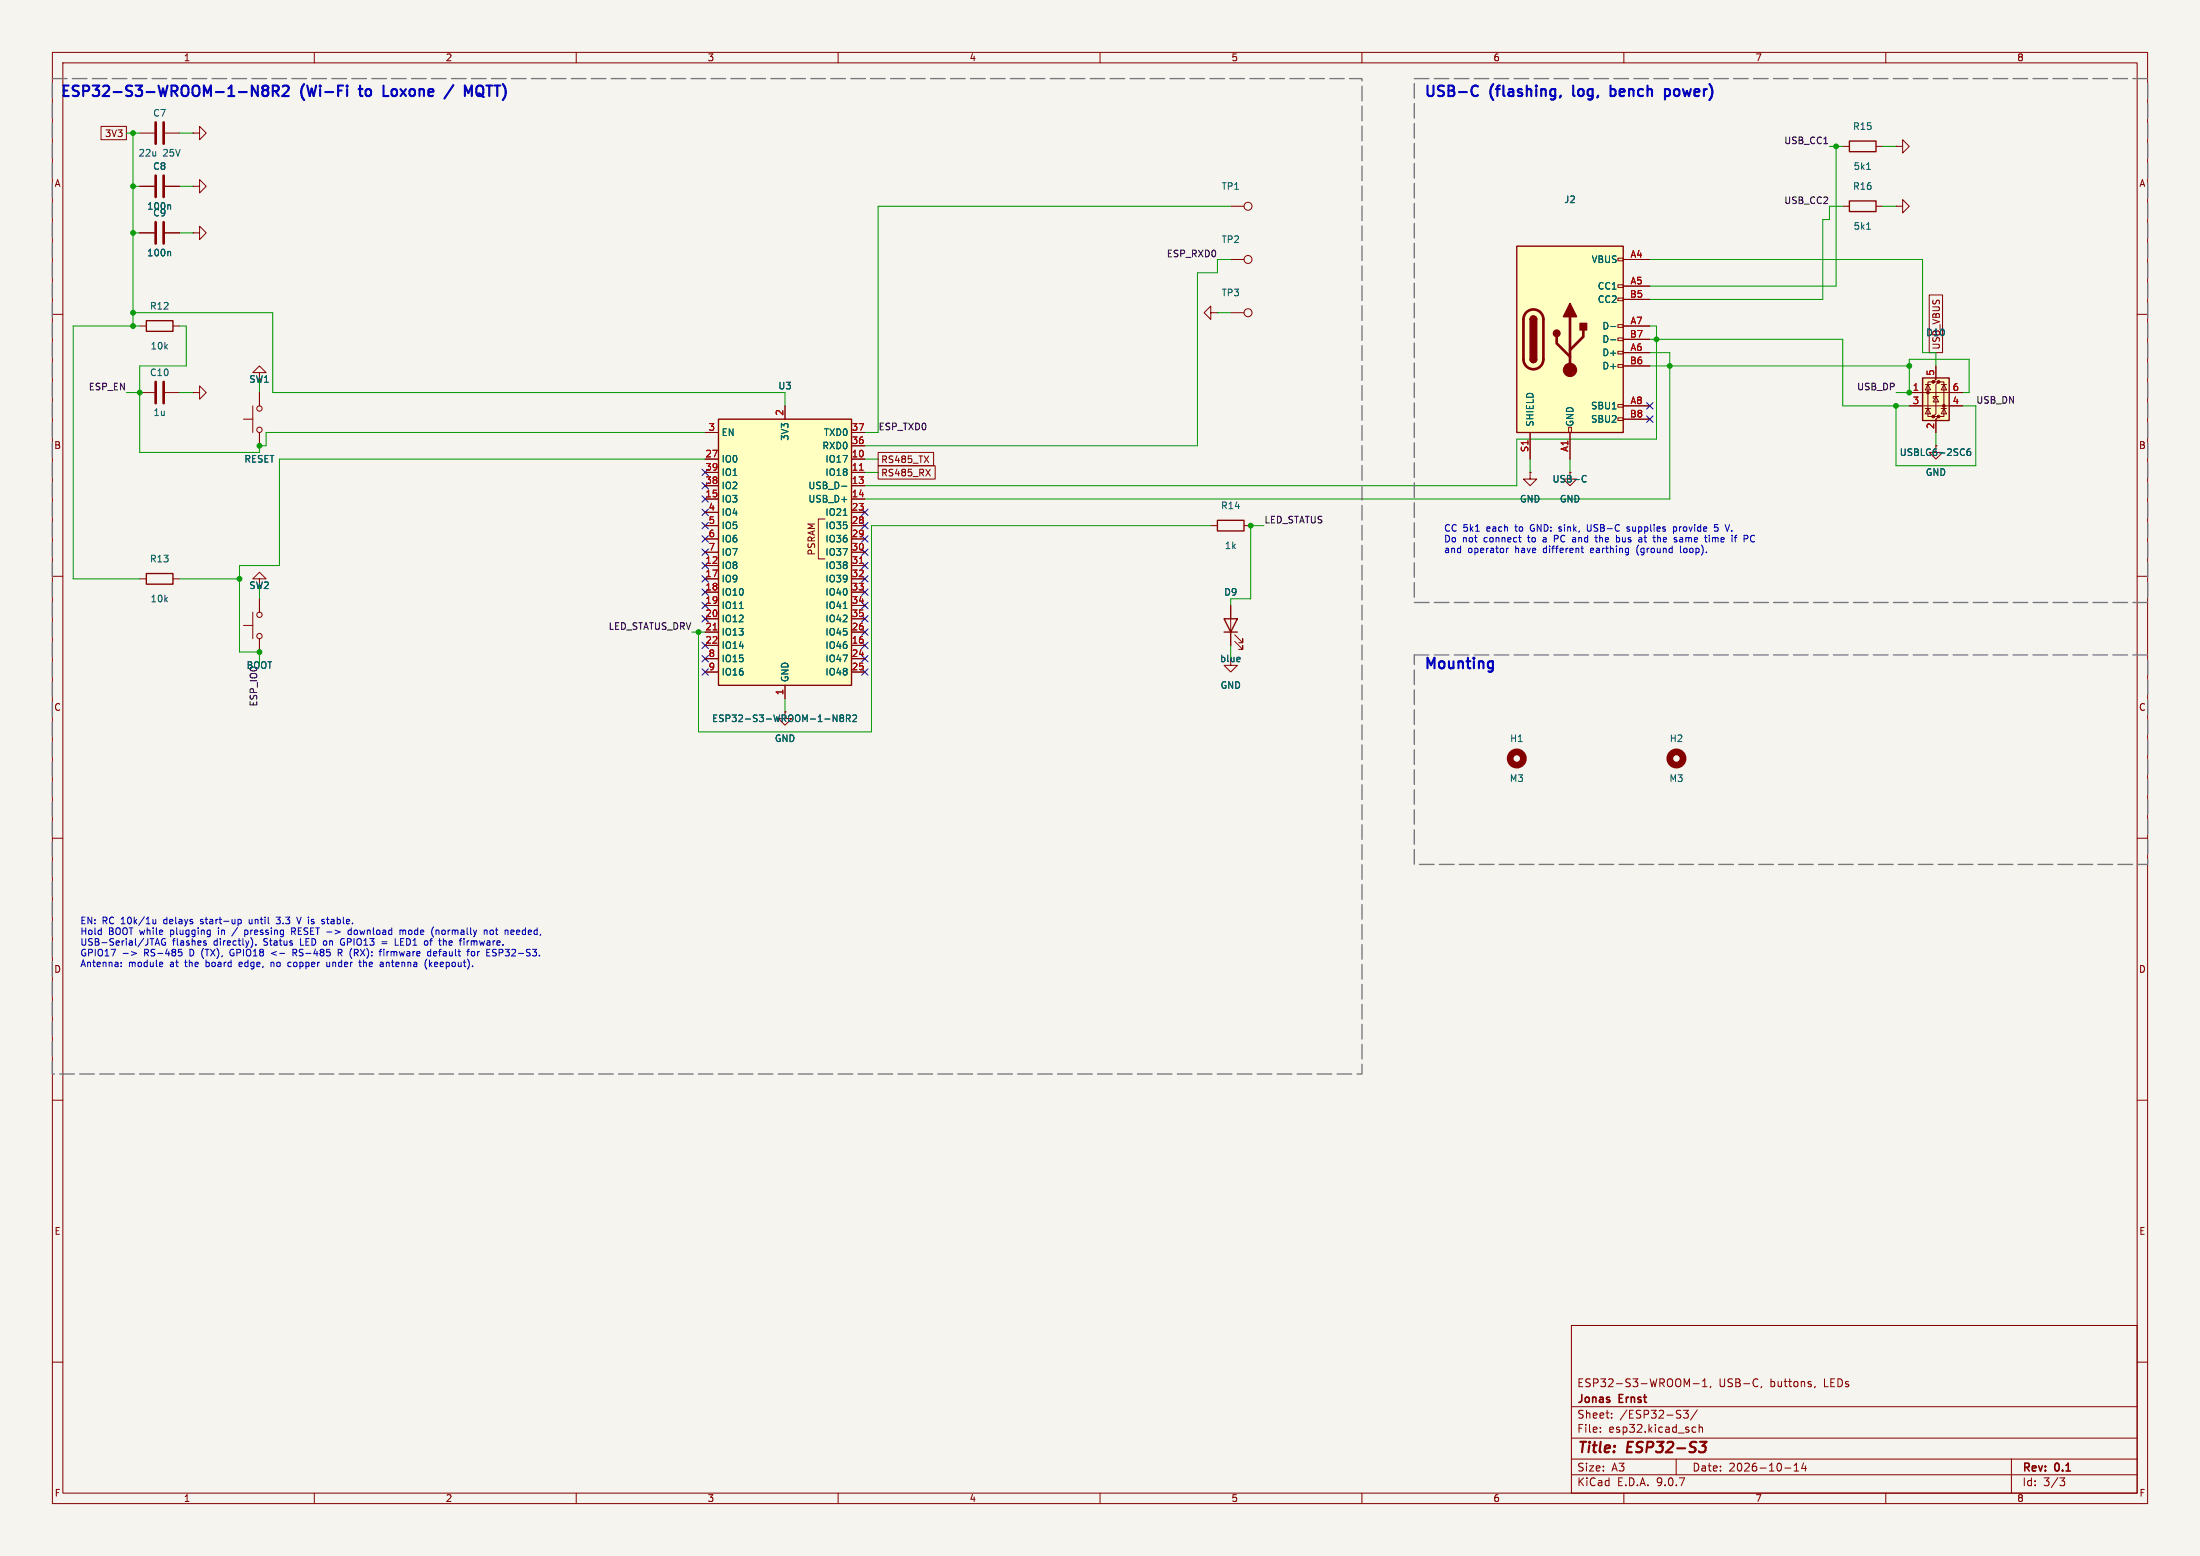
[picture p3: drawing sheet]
<svg xmlns="http://www.w3.org/2000/svg" width="420mm" height="297mm" viewBox="0 0 420 297" stroke-linecap="round" stroke-linejoin="round" font-family="sans-serif">
<path d="M0 0h420v297h-420z" fill="#f5f4ef" stroke="#f5f4ef" stroke-width=".19"/>
<g fill="none" stroke="#840000" stroke-width=".19">
<path d="M10 10h400v277h-400zM12 12h396v273h-396zM60 10v2M110 10v2M160 10v2M210 10v2M260 10v2M310 10v2M360 10v2M234.9 59.7h2.6M10 60h2M48.3 77.5v5.1"/>
<path d="M49.5 74.9v2.6M408 60h2M46.5 80h1.8M49.5 82.6v2.5M292.1 90.2v1.2h1.3l-1.3 1.3-1.3-1.3h1.3M292.1 90.2h.1M10 110h2M408 110h2M10 160h2M408 160h2M10 210h2M408 210h2"/>
<path d="M300 253h108v32h-108zM10 260h2M300 278.5h108M300 274.5h108M300 268.5h108M305.5 273.2v.2M305.5 272.5v.1M307.7 270.5v.2M307.7 269.8v.1M320 278.5v3M321.4 269.2h.9l-.5 .6 .4 .1v.6l-.2 .2-.6-.2M323.2 273.3h.5"/>
<path d="M323.2 272.5h.5M323.2 264.1h1.2M324 269.1l-1.3 1.9M324.4 272.5l.2-.1 .3 .1 .1 .9M324.4 271.9v1.5M325 264.7h.9M325 263.6l.4-.4v1.5M326.6 264.6l-.2 .3M336.3 264.6l-.1 .3M342.5 279.7l.4-.4v1.5M344.3 279.2l-.4 1.1h1M344.7 279.8v1"/>
<path d="M346.5 264.6l-.1 .3M384 278.5v6.5M408 260h2M60 285v2M110 285v2M160 285v2M210 285v2M260 285v2M300 281.5h108M310 285v2M340.7 280.2h1.2M342.5 280.8h.9"/>
<path d="M360 285v2M393.2 282.1h1l-.5 .6 .4 .1 .1 .5-.3 .3h-.5"/>
<circle cx="238.3" cy="59.7" r=".76"/>
<circle cx="49.5" cy="78" r=".51"/>
<circle cx="49.5" cy="82" r=".51"/>
</g>
<path d="M324.5 275.2h1.3l-.8 .8 .6 .2v.6l-.5 .4h-.5" fill="none" stroke="#840000" stroke-width=".4"/>
<path d="M289.6 47h20.3v35.6h-20.3z" fill="#ffffc2"/>
<g fill="none" stroke="#840000" stroke-width=".19">
<path d="M26.7 25.4h2.8M26.7 35.6h2.8M31.5 25.4h2.8M31.5 35.6h2.8M36.8 25.4h1.3v-1.3l1.3 1.3-1.3 1.3v-1.3M36.8 25.4h.1M36.8 35.6h1.3v-1.3l1.3 1.3-1.3 1.2v-1.2M36.8 35.6h.1M351.8 39.4h1.3M358.1 39.4h1.3M361.9 27.9h1.3v-1.2l1.3 1.2-1.3 1.3v-1.3M361.9 27.9h.1"/>
<path d="M361.9 39.4h1.3v-1.3l1.3 1.3-1.3 1.2v-1.2M361.9 39.4h.1M26.7 44.5h2.8M31.5 44.5h2.8M36.8 44.5h1.3v-1.3l1.3 1.3-1.3 1.2v-1.2M36.8 44.5h.1M231.1 59.7v-1.3l-1.2 1.3 1.2 1.3v-1.3h1.3M232.4 59.7h.1M234.9 49.5h2.6M308.9 49.3h1v.5h-1zM308.9 54.4h1v.5h-1zM308.9 56.9h1v.5h-1z"/>
<path d="M309.9 49.5h5.1M309.9 54.6h5.1M309.9 57.2h5.1M26.7 74.9h2.8M31.5 74.9h2.8M36.8 74.9h1.3v-1.2l1.3 1.2-1.3 1.3v-1.3M36.8 74.9h.1M308.9 62h1v.5h-1zM308.9 64.5h1v.5h-1zM308.9 67.1h1v.5h-1zM308.9 69.6h1v.5h-1zM308.9 77.2h1v.5h-1z"/>
<path d="M308.9 79.8h1v.5h-1zM309.9 62.2h5.1M309.9 64.8h5.1M309.9 67.3h5.1M309.9 69.9h5.1M309.9 77.5h5.1M292.1 82.6v5M299.5 81.5h.5v1.1h-.5zM299.7 90.2v1.2h1.3l-1.3 1.3-1.3-1.3h1.3M299.7 90.2h.1M299.7 82.6v5M309.9 80h5.1"/>
<path d="M369.6 85.1v1.3h1.2l-1.2 1.2-1.3-1.2h1.3M369.6 85.1h.1M231.1 100.3h1.3M237.5 100.3h1.3"/>
<circle cx="238.3" cy="49.5" r=".76"/>
</g>
<path d="M353.1 38.4h5v2h-5zM289.6 47h20.3v35.6h-20.3zM292.1 61a.64 .64 0 0 1 .6-.7 .64 .64 0 0 1 .7 .7M292.1 68.6a.64 .64 0 0 0 .6 .6 .64 .64 0 0 0 .7-.6M232.4 99.3h5.1v2h-5.1z" fill="none" stroke="#840000" stroke-width=".25"/>
<path d="M29.7 23.4v4M29.7 33.5v4.1M31.2 23.4v4M31.2 33.5v4.1M29.7 42.4v4.1M31.2 42.4v4.1M291.4 59.6a1.91 1.91 0 0 1 2.1-.4 1.91 1.91 0 0 1 1.1 1.8v7.6a1.91 1.91 0 0 1-1.9 1.9 1.91 1.91 0 0 1-1.9-1.9v-7.8l.2-.6zM29.7 72.9v4.1M31.2 72.9v4.1M297.2 64.3v1.2l2.5 2.6M299.7 60.5v10.1M302.3 63v1.3l-2.6 2.5" fill="none" stroke="#840000" stroke-width=".51"/>
<g fill="#840000" stroke="#840000" stroke-width=".25">
<path d="M292.1 61h1.3v7.6h-1.3z"/>
<path d="M292.3 60.5a.64 .64 0 0 1 .7-.1 .64 .64 0 0 1 .4 .6h-1.3z"/>
<path d="M292.1 68.6h1.3a.64 .64 0 0 1-.7 .6 .64 .64 0 0 1-.6-.6z"/>
<path d="M299.7 57.9l1.3 2.6h-2.6z"/>
<path d="M301.6 61.7h1.3v1.3h-1.3z"/>
<circle cx="297.2" cy="63.6" r=".63"/>
</g>
<circle cx="299.7" cy="70.6" r="1.27" fill="#840000" stroke="#840000" stroke-width=".19"/>
<path d="M32.4 39.1l.2 .2v.6M32.4 48l.2 .2v.6M356.4 43.8h.7M307.5 62.3h1M307.5 64.9h1M302.3 90.8l.5 .1M302.8 91.9l-.5 .1" fill="none" stroke="#006464" stroke-width=".19"/>
<g fill="none" stroke="#840000" stroke-width="1.3">
<circle cx="289.6" cy="144.8" r="1.27"/>
<circle cx="320" cy="144.8" r="1.27"/>
</g>
<path d="M367 72.1h5.1v8.2h-5.1z" fill="#ffffc2"/>
<g fill="#840000" stroke="#840000" stroke-width=".19">
<circle cx="368" cy="74.9" r=".25"/>
<circle cx="369.1" cy="72.9" r=".25"/>
<circle cx="369.1" cy="79.5" r=".25"/>
<circle cx="370.1" cy="72.9" r=".25"/>
<circle cx="370.1" cy="79.5" r=".25"/>
<circle cx="371.1" cy="77.5" r=".25"/>
</g>
<g fill="none" stroke="#840000" stroke-width=".19">
<path d="M351.8 27.9h1.3M358.1 27.9h1.3M364.5 74.9h10.1M364.5 77.5h10.1M367.5 78h1.1M367.5 73.4h1.1M368 73.4l.6 1h-1.1zM368 78l.6 1h-1.1zM369.1 72.9h-1.1v6.6h1.1M369.6 69.9v2.5l-.5 .5h1l-.5 .5v5.6l-.5 .5h1l-.5 .5v2.6M369.6 75.7l.5 1h-1zM370.1 75.7h-1v.4"/>
<path d="M370.1 72.9h1v6.6h-1M370.6 78h1M370.6 73.4h1M371.1 73.4l.5 1h-1zM371.1 78l.5 1h-1zM46.5 119.4h1.8M48.3 116.8v5.1M49.5 114.3v2.5M234.9 115.6v7.6M49.5 121.9v2.6M149.9 135.9v1.3h1.2l-1.2 1.2-1.3-1.2h1.3M149.9 135.9h.1"/>
<path d="M234.9 125.7v1.3h1.3l-1.3 1.3-1.2-1.3h1.2M235.7 122.4l1.5 1.6v-.8v.8h-.7M235.7 121.2l1.5 1.5v-.8v.8h-.7"/>
<circle cx="49.5" cy="117.3" r=".51"/>
<circle cx="49.5" cy="121.4" r=".51"/>
</g>
<path d="M353.1 26.9h5v2.1h-5zM367 72.1h5.1v8.2h-5.1zM233.7 118.1h2.5l-1.3 2.6zM233.7 120.7h2.5" fill="none" stroke="#840000" stroke-width=".25"/>
<path d="M356.4 32.3h.7M376.1 85.7h-.4a.86 .86 0 0 0 0 1.2l.5-.1v-.4l-.2-.2h-.4l-.1 .2M236.7 125.5v.3l-.6 .1" fill="none" stroke="#006464" stroke-width=".19"/>
<path d="M137.2 80h25.4v50.8h-25.4z" fill="#ffffc2"/>
<path d="M27.9 61.2h5.1v2h-5.1zM137.2 80h25.4v50.8h-25.4zM27.9 109.5h5.1v2h-5.1z" fill="none" stroke="#840000" stroke-width=".25"/>
<g fill="none" stroke="#840000" stroke-width=".19">
<path d="M19.3 24.1h4.8v2.6h-4.8zM26.7 35.6h2.8M31.5 35.6h2.8M234.9 39.4h2.6M26.7 44.5h2.8M31.5 44.5h2.8M309.9 49.5h5.1M309.9 54.6h5.1M309.9 57.2h5.1M368.3 56.3h2.5v11h-2.5zM26.7 62.2h1.2M33 62.2h1.3"/>
<path d="M49.5 71.1h1.3l-1.3-1.2-1.2 1.2h1.2v1.3M49.5 74.9v2.6M149.9 77.5v2.5M309.9 62.2h5.1M309.9 64.8h5.1M309.9 67.3h5.1M309.9 69.9h5.1M309.9 77.5h5.1M364.5 77.5h2.5M364.5 74.9h2.5M369.6 69.9v2.5M372.1 77.5h2.5"/>
<path d="M372.1 74.9h2.5M49.5 82.6v2.5M134.6 82.6h2.6M134.6 87.6h2.6M134.6 90.2h2.6M134.6 92.7h2.6M134.6 95.3h2.6M134.6 97.8h2.6M157.5 99.1h-1.3v7.6h1.3M162.6 82.6h2.5M162.6 87.6h2.5M162.6 90.2h2.5"/>
<path d="M162.6 92.7h2.5M162.6 95.3h2.5M162.6 97.8h2.5M162.6 85.1h2.5M167.6 88.9h10.9v2.5h-10.9zM167.6 86.4h10.6v2.5h-10.6zM176.7 89.6l.9 1.2M177.6 89.6l-.9 1.2M292.1 90.2h.1M292.1 82.6v5M299.7 90.2h.1M299.7 82.6v5"/>
<path d="M309.9 80h5.1M369.6 85.1h.1M369.6 80v2.6M26.7 110.5h1.2M33 110.5h1.3M49.5 110.5h1.3l-1.3-1.3-1.2 1.3h1.2v1.3M49.5 114.3v2.5M134.6 100.3h2.6M134.6 102.9h2.6M134.6 105.4h2.6M134.6 108h2.6M134.6 110.5h2.6"/>
<path d="M134.6 113h2.6M134.6 115.6h2.6M134.6 118.1h2.6M162.6 100.3h2.5M162.6 102.9h2.5M162.6 105.4h2.5M162.6 108h2.5M162.6 110.5h2.5M162.6 113h2.5M162.6 115.6h2.5M162.6 118.1h2.5M234.9 115.6v2.5"/>
<path d="M49.5 121.9v2.6M134.6 120.7h2.6M134.6 123.2h2.6M134.6 125.7h2.6M134.6 128.3h2.6M149.9 135.9h.1M149.9 130.8v2.6M162.6 120.7h2.5M162.6 123.2h2.5M162.6 125.7h2.5M162.6 128.3h2.5M234.9 120.7v2.5"/>
<circle cx="238.3" cy="39.4" r=".76"/>
</g>
<g fill="none" stroke="#006464" stroke-width=".19">
<path d="M32.4 39.1l.2 .2v.6M32.4 48l.2 .2v.6M307.5 62.3h1M307.5 64.9h1M160.7 92.8h.9M161 98.4h.7M302.3 90.8l.5 .1M302.8 91.9l-.5 .1M376.1 85.7h-.4a.86 .86 0 0 0 0 1.2l.5-.1v-.4l-.2-.2h-.4l-.1 .2M141.2 116.1h.7M161 116.1h.7M159.1 136.5l.7 1.2v-1.2"/>
<path d="M160.6 137l-.3-.2 .3-.3h.2l.2 .2-.2 .3M160.6 137l-.3 .3 .1 .3 .2 .1h.3l.1-.2v-.2l-.2-.3M160.6 137h.2M161.6 137.1h.6l.1-.2v-.3l-.7-.1v1.2M161.9 137.1l.4 .6M162.8 136.6l.5-.1 .2 .3-.8 .9h.8M236.7 125.5v.3l-.6 .1"/>
</g>
<path d="M164.1 89.8h.7M164.1 107.5h.7M136.1 120.2h.8" fill="none" stroke="#a90000" stroke-width=".19"/>
<g fill="none" stroke="#009600" stroke-width=".19">
<path d="M24.1 25.4h2.6M25.4 35.6h1.3M25.4 25.4v36.8M34.3 25.4h2.5M34.3 35.6h2.5M234.9 39.4h-67.3v43.2h-2.5M349.2 27.9h2.6M350.5 27.9v26.7h-35.5M351.8 39.4h-2.6v2.5h-1.2v15.3h-33M359.4 27.9h2.5M359.4 39.4h2.5M25.4 44.5h1.3"/>
<path d="M25.4 59.7h26.7v15.2h97.8v2.6M34.3 44.5h2.5M232.4 59.7h2.5M234.9 49.5h-2.5v2.6h-3.8v33h-63.5M315 49.5h52v17.8h2.6v2.6M24.1 74.9h2.6M26.7 62.2h-12.7v48.3h12.7M34.3 62.2h1.3v7.7h-8.9v16.5h22.8v-1.3h1.3v-2.5h83.8M34.3 74.9h2.5M49.5 72.4v2.5M315 62.2h1.2v21.6h-26.6v8.9h-124.5M315 67.3h3.8v28h-153.7"/>
<path d="M315 64.8h36.8v12.7h12.7M315 69.9h49.5M361.9 77.5v11.4h15.3v-11.4h-2.6M361.9 74.9h2.6v-6.3h11.4v6.3h-1.3M134.6 87.6h-81.3v20.4h-7.6v16.5h3.8v2.5M165.1 90.2h2.5M165.1 87.6h2.5M292.1 87.6v2.6M299.7 87.6v2.6M369.6 82.6v2.5M34.3 110.5h11.4M49.5 111.8v2.5"/>
<path d="M231.1 100.3h-64.7v39.4h-33.1v-19M241.3 100.3h-2.5v14h-3.9v1.3M132.1 120.7h2.5M149.9 133.4v2.5M234.9 123.2v2.5"/>
</g>
<g fill="none" stroke="#000084" stroke-width=".19">
<path d="M314.4 79.4l1.2 1.2M314.4 76.9l1.2 1.2M315.6 79.4l-1.2 1.2M315.6 76.9l-1.2 1.2M134 89.6l1.2 1.2M134 92.1l1.2 1.2M134 99.7l1.2 1.2M134 97.2l1.2 1.2M134 94.6l1.2 1.3M135.2 89.6l-1.2 1.2M135.2 92.1l-1.2 1.2M135.2 99.7l-1.2 1.2"/>
<path d="M135.2 97.2l-1.2 1.2M135.2 94.6l-1.2 1.3M164.5 99.7l1.2 1.2M164.5 97.2l1.2 1.2M165.7 99.7l-1.2 1.2M165.7 97.2l-1.2 1.2M134 117.5l1.2 1.2M134 115l1.2 1.2M134 102.3l1.2 1.2M134 104.8l1.2 1.2M134 107.3l1.2 1.3M134 109.9l1.2 1.2"/>
<path d="M134 112.4l1.2 1.2M135.2 117.5l-1.2 1.2M135.2 115l-1.2 1.2M135.2 102.3l-1.2 1.2M135.2 104.8l-1.2 1.2M135.2 107.3l-1.2 1.3M135.2 109.9l-1.2 1.2M135.2 112.4l-1.2 1.2M164.5 104.8l1.2 1.2M164.5 107.3l1.2 1.3M164.5 102.3l1.2 1.2M164.5 112.4l1.2 1.2"/>
<path d="M164.5 109.9l1.2 1.2M164.5 117.5l1.2 1.2M164.5 115l1.2 1.2M165.7 104.8l-1.2 1.2M165.7 107.3l-1.2 1.3M165.7 102.3l-1.2 1.2M165.7 112.4l-1.2 1.2M165.7 109.9l-1.2 1.2M165.7 117.5l-1.2 1.2M165.7 115l-1.2 1.2M134 127.7l1.2 1.2M134 125.1l1.2 1.2"/>
<path d="M134 122.6l1.2 1.2M135.2 127.7l-1.2 1.2M135.2 125.1l-1.2 1.2M135.2 122.6l-1.2 1.2M164.5 122.6l1.2 1.2M164.5 127.7l1.2 1.2M164.5 120l1.2 1.3M164.5 125.1l1.2 1.2M165.7 122.6l-1.2 1.2M165.7 127.7l-1.2 1.2M165.7 120l-1.2 1.3M165.7 125.1l-1.2 1.2"/>
</g>
<g fill="none" stroke="#0000c2" stroke-width=".4">
<path d="M13.1 16.3h-.9v2M15 16.4l-.7-.1-.3 .2M16.9 16.5l-.3-.2h-.7v2M17.7 16.3h1.2l-.6 .8M19.7 16.5l.3-.2h.5l.2 .2M25.2 16.4l-.7-.1-.3 .2M25.9 16.3h1.2l-.6 .8M30.3 16.3l.4 2M32 16.3l-.5 2M33.8 16.5l-.3-.2h-.8v2M34.7 16.6a.68 .68 0 0 1 1.2 0M36.8 16.6a.68 .68 0 0 1 1.2 0"/>
<path d="M38.9 18.3v-2l.7 1.5 .7-1.5v2M44 16.6l.2-.3v2M49.2 16.3v2l-1.1-2v2M50.5 17.2l-.4-.4 .1-.3 .3-.2 .5 .1 .2 .3-.1 .3-.3 .2M50.5 17.2l-.4 .4 .1 .5 .3 .2 .5-.1 .2-.2v-.4l-.4-.4M50.5 17.2h.3M52.1 17.4h.7a.54 .54 0 0 0 .4-.5 .54 .54 0 0 0-.4-.6h-.7v2M52.6 17.4l.6 .9M54 16.5l.3-.2 .6 .1a.54 .54 0 0 1 .1 .8l-1.1 1.1h1.2M58.1 16l-.4 .6M58.6 16.3l.5 2M60.4 16.3l-.5 2"/>
<path d="M61.1 16.3v.2M65.5 16.3h-.9v2M66.3 16.3v.2M66.3 17v1.3M68.5 17h.7M68.7 16.3v1.7M73.2 16.3v2h1M86.6 16.2l-1.8 2.6M88.7 18.3v-2l.7 1.5 .7-1.5v2M92.2 16.6a.67 .67 0 0 0-.8-.3 .67 .67 0 0 0-.5 .7l.1 1 .4 .3M92.8 16.3h1.2M93.4 16.3v2"/>
<path d="M94.4 16.3h1.1M94.9 16.3v2M96 16l.4 .6M272.5 16.3v1.7M273.7 16.3v1.7M275.7 16.4l-.8-.1-.3 .2M277.5 16.5l-.3-.2h-.7v2M282.1 16.5a.69 .69 0 0 0-1 .1M282.1 18.1a.7 .7 0 0 1-.8 .1M285.1 16l-.4 .6M286.3 16.3l-.4 .1v.2M287 16.3v1.7"/>
<path d="M291.5 16.3v2M293.3 16.3v.2M297.9 18.2l-.1 .4M300.3 16.3l.1 1.9M307.5 17.1l.5-.1 .3 .2M307.5 16.3v2M308.3 18.1l-.3 .2-.5-.1M314.5 16.3v2M318 17h.4l.4 .4-.1 .7-.3 .2h-.4M326.3 16l.4 .6M272.5 127.6v-2l.7 1.4 .7-1.4v2M280.2 125.6v1.7"/>
<path d="M281.4 125.6v.1"/>
</g>
<g fill="none" stroke="#0000c2" stroke-width=".19">
<path d="M287.6 104.6v.9M288 104.6l-.4 .3M289.9 102.6h.5M290.1 103.4h.3M296.7 102.2v1.2M296.7 102.8h.5M300.2 103.4h.5M300.7 103h-.5M301.8 104.6h.5M302 104.2v1.1l.3 .2M303 100.1v1.1l.1 .1 .4 .1M304.5 102.6h.5"/>
<path d="M304.7 102.2v1.1l.3 .1M308.6 102.7l.4-.1 .2 .2-.1 .6h-.5M311.1 100.6h-.3l-.2 .2 .5 .4M311.1 101.2l-.2 .2-.3-.1M312.6 104.4l-.1 .5 .1 .7M313.4 103.4h-.4M313.4 102.9l-.4 .1M313.4 102.8v.6M316.5 102.2v1.2M319.5 100.6h.3l.3 .2-.1 .5h-.5M319.5 100.6v1.2M320.8 104.2v1.1l.2 .2"/>
<path d="M321.1 103h-.3l-.2 .1 .1 .3h.4M325.6 102.2v1.1M326.9 102.6v.8M327.1 102.6l-.1 .1M327.9 100.1h-.6v.6l.2-.1 .4 .1 .1 .2-.1 .4-.1 .1-.5-.1M330.6 101.3v.1M331.1 102.6h.5M334.3 103.3l.3 .1 .4-.1M335 102.3l-.4-.1-.3 .2M29.2 175.5v.8h.4l.1-.1M29.7 175.5v.8M30.9 179.3a.59 .59 0 0 0-.1 .8 .59 .59 0 0 0 .8 .2v-.4h-.2"/>
<path d="M31.2 179.2h.3M39 180l.3 .1 .1 .1-.4 .2M40.1 177.5v1.1l-.2 .2M40.1 178.3l-.3 .1M45.3 177l-1.1 1.7M45.5 175.5h.3l.3 .2-.2 .6h-.4M45.5 175.5v1.3M46.7 178.3l.4 .1M46.7 177.5v1.3M47.1 177.5l-.4 .1M47.6 175.5v.7l.2 .1M48.2 179.5v.6l-.1 .6"/>
<path d="M52.7 176.2l.6 .1M52.7 175.1h.8l-.4 .4h.2M55.7 177.1v1.3M56 177.8l.4 .6M56.3 177.7l-.6 .1M56.6 175.1l.5 1.2 .4-1.2M61.9 176v.3M62.3 175.5h.5M65.1 179.3v.8l.3 .3M67 177.6l-.3-.1-.3 .3 .2 .5h.4M67 177.1v1.3M72.9 179.8h1"/>
<path d="M75.5 179.2v1.2h.6M76.4 177.7l.3-.2 .2 .2M76.4 177.5v.9M76.9 177.7l.2-.2 .3 .1v.8M76.9 177.7v.7M81.3 179.6h.3l.1 .2-.1 .5-.3 .1M83.3 177.7l.3-.2 .2 .2M83.3 177.5v.9M84.6 179.2v1.2M88.6 179.6v.8M92.4 177.7l.2-.2 .3 .1 .1 .8M92.4 177.5v.9"/>
<path d="M94.1 177.6l-.3-.1-.3 .3 .1 .5 .2 .1 .3-.1M97.5 178l.6-.2v-.2l-.4-.1-.2 .2 .1 .6h.5M23.1 184.4v.1M23.1 183.7v.1M23.5 182h1M25.1 181.6l.9 .4-.9 .3M29.6 180.4l.4-1.2 .5 1.2M29.7 180.1h.6M30.6 183.7h.4l.1 .3-.6 .1M31 184.5h-.4M34.1 181.7h.4l.3 .2-.2 .5h-.5M43.9 181.7l.2 .7"/>
<path d="M45.8 183.7l-.2 .1v.5l.2 .2M46.2 184l-.6 .1M48.8 180.3v.1M51.7 183.7v.8M52.1 183.7l-.4 .1M52.8 181.6l-1 .4 1 .3M53.4 182h.9M55.1 184.5h.5M55.1 183.7h.5M56.2 181.9l.4 .6M56.5 181.3l-.6-.1v1.3M56.5 181.8l-.6 .1"/>
<path d="M62.4 183.7l.1 .8h.3l.1-.1M62.9 183.7v.8M64.6 181.9l.6-.1 .1-.2-.1-.3-.6-.1v1.3M64.9 181.9l.4 .6M68.7 184.5h.3M69.4 183.2v1.3M72.4 181.6h.5M72.7 181.2h.2M72.9 180.1h1M73.1 183.7l.1 .8M73.2 184.5h-.2M73.2 184h-.2"/>
<path d="M73.3 181.2v.1M73.3 181.6v.9M81.2 184.5l.3 .5M81.3 183.4l-.1 .2M82 183.2v1.3M82.1 184l.4 .5M82.2 181.7l-.3-.1-.3 .3 .1 .5h.5M82.2 181.2v1.3M82.5 183.7l-.5 .4M83.2 181.6l-.4 .2v.6l.4 .1M83.4 181.9l-.6 .1M89.1 181.6h.5"/>
<path d="M90 181.7l.2-.1 .4 .1v.5l-.1 .2-.3 .1-.2-.2zM94 181.6l.7 .5M94.7 182.2l-.2 .3-.5-.1"/>
</g>
<path d="M10 15h250v190h-250zM270 15h140v100h-140zM270 125h140v40h-140z" fill="none" stroke="#787878" stroke-width=".25" stroke-dasharray="2.8 1"/>
<g fill="#009600" stroke="#009600" stroke-width=".19">
<circle cx="25.4" cy="25.4" r=".46"/>
<circle cx="25.4" cy="44.5" r=".46"/>
<circle cx="25.4" cy="62.2" r=".46"/>
<circle cx="25.4" cy="59.7" r=".46"/>
<circle cx="25.4" cy="35.6" r=".46"/>
<circle cx="238.8" cy="100.3" r=".46"/>
<circle cx="49.5" cy="85.1" r=".46"/>
<circle cx="26.7" cy="74.9" r=".46"/>
<circle cx="45.7" cy="110.5" r=".46"/>
<circle cx="49.5" cy="124.5" r=".46"/>
<circle cx="133.3" cy="120.7" r=".46"/>
<circle cx="350.5" cy="27.9" r=".46"/>
<circle cx="316.2" cy="64.8" r=".46"/>
<circle cx="361.9" cy="77.5" r=".46"/>
<circle cx="318.8" cy="69.9" r=".46"/>
<circle cx="364.5" cy="69.9" r=".46"/>
<circle cx="364.5" cy="74.9" r=".46"/>
</g>
<g font-size="2.8" fill="#0000c2">
<text x="11.4" y="19.5">ESP32-S3-WROOM-1-N8R2</text>
<text x="57.6" y="19.5">(Wi-Fi</text>
<text x="69.6" y="19.5">to</text>
<text x="74.9" y="19.5">Loxone</text>
<text x="92" y="19.5">MQTT)</text>
<text x="271.8" y="19.5">USB-C</text>
<text x="284.6" y="19.5">(flashing,</text>
<text x="301.2" y="19.5">log,</text>
<text x="309.1" y="19.5">bench</text>
<text x="320.3" y="19.5">power)</text>
<text x="271.8" y="128.7">Mounting</text>
</g>
<g font-size="2.8" fill="#840000">
<text x="301" y="277.9">Title:</text>
<text x="310.6" y="277.9">ESP32-S3</text>
</g>
<g font-size="2.1" fill="#840000">
<text x="301" y="268.2">Jonas</text>
<text x="301" y="265">ESP32-S3-WROOM-1,</text>
<text x="309.2" y="268.2">Ernst</text>
<text x="328.1" y="265">USB-C,</text>
<text x="337.9" y="265">buttons,</text>
<text x="348.3" y="265">LEDs</text>
<text x="301" y="273.7">File:</text>
<text x="301" y="271">Sheet:</text>
<text x="307.1" y="273.7">esp32.kicad_sch</text>
<text x="309.2" y="271">/ESP32-S3/</text>
<text x="301" y="281.1">Size:</text>
<text x="307.6" y="281.1">A3</text>
<text x="323" y="281.1">Date:</text>
<text x="330" y="281.1">2026-10-14</text>
<text x="386" y="281.3">Rev:</text>
<text x="392.4" y="281.3">0.1</text>
<text x="301" y="283.9">KiCad</text>
<text x="308.7" y="283.9">E.D.A.</text>
<text x="316.3" y="283.9">9.0.7</text>
<text x="386" y="283.9">Id:</text>
<text x="390.1" y="283.9">3/3</text>
</g>
<g font-size="1.8" fill="#840000">
<text x="35" y="11.9">1</text>
<text x="85" y="11.9">2</text>
<text x="135" y="11.9">3</text>
<text x="185" y="11.9">4</text>
<text x="235" y="11.9">5</text>
<text x="285" y="11.9">6</text>
<text x="335" y="11.9">7</text>
<text x="385" y="11.9">8</text>
<text x="19.9" y="26.4">3V3</text>
<text x="10.3" y="35.9">A</text>
<text x="408.3" y="35.9">A</text>
<text x="370.5" y="66.8" transform="rotate(-90 370.5 66.8)">USB_VBUS</text>
<text x="47.5" y="73.3">SW1</text>
<text x="10.3" y="85.9">B</text>
<text x="168.1" y="88.6">RS485_TX</text>
<text x="408.2" y="85.9">B</text>
<text x="168.1" y="91.1">RS485_RX</text>
<text x="155.8" y="106.1" transform="rotate(-90 155.8 106.1)">PSRAM</text>
<text x="10.3" y="135.9">C</text>
<text x="408.2" y="135.9">C</text>
<text x="10.3" y="185.9">D</text>
<text x="408.2" y="185.9">D</text>
<text x="10.3" y="235.9">E</text>
<text x="408.3" y="235.9">E</text>
<text x="10.3" y="285.9">F</text>
<text x="35" y="286.9">1</text>
<text x="85" y="286.9">2</text>
<text x="135" y="286.9">3</text>
<text x="185" y="286.9">4</text>
<text x="235" y="286.9">5</text>
<text x="285" y="286.9">6</text>
<text x="335" y="286.9">7</text>
<text x="385" y="286.9">8</text>
<text x="408.3" y="285.9">F</text>
</g>
<g font-size="1.8" fill="#006464">
<text x="29.1" y="22.5">C7</text>
<text x="353.7" y="25">R15</text>
<text x="26.4" y="30.1">22u</text>
<text x="29.1" y="32.6">C8</text>
<text x="31.1" y="30.1">25V</text>
<text x="353.8" y="32.6">5k1</text>
<text x="28" y="40.2">100n</text>
<text x="29.1" y="41.5">C9</text>
<text x="233.1" y="36.4">TP1</text>
<text x="298.5" y="39">J2</text>
<text x="353.7" y="36.4">R16</text>
<text x="233.1" y="46.6">TP2</text>
<text x="353.8" y="44">5k1</text>
<text x="28" y="49.1">100n</text>
<text x="303.8" y="50.4">VBUS</text>
<text x="28.5" y="59.3">R12</text>
<text x="233.1" y="56.7">TP3</text>
<text x="304.9" y="55.5">CC1</text>
<text x="304.9" y="58">CC2</text>
<text x="305.8" y="63.1">D-</text>
<text x="305.8" y="65.6">D-</text>
<text x="367.6" y="64.4">D10</text>
<text x="28.5" y="72">C10</text>
<text x="28.7" y="66.9">10k</text>
<text x="305.8" y="68.2">D+</text>
<text x="305.8" y="70.7">D+</text>
<text x="148.5" y="74.5">U3</text>
<text x="29.2" y="79.6">1u</text>
<text x="137.7" y="83.4">EN</text>
<text x="157.2" y="83.4">TXD0</text>
<text x="293" y="81.5" transform="rotate(-90 293 81.5)">SHIELD</text>
<text x="300.6" y="81.5" transform="rotate(-90 300.6 81.5)">GND</text>
<text x="303.6" y="78.3">SBU1</text>
<text x="303.6" y="80.9">SBU2</text>
<text x="46.6" y="88.5">RESET</text>
<text x="137.7" y="88.5">IO0</text>
<text x="150.7" y="84.2" transform="rotate(-90 150.7 84.2)">3V3</text>
<text x="156.9" y="86">RXD0</text>
<text x="157.5" y="88.5">IO17</text>
<text x="362.6" y="87.2">USBLC6-2SC6</text>
<text x="137.7" y="91">IO1</text>
<text x="137.7" y="93.6">IO2</text>
<text x="154.2" y="93.6">USB_D-</text>
<text x="157.5" y="91">IO18</text>
<text x="296.3" y="92.3">USB-C</text>
<text x="367.5" y="91">GND</text>
<text x="137.7" y="96.1">IO3</text>
<text x="137.7" y="98.7">IO4</text>
<text x="137.7" y="101.2">IO5</text>
<text x="154.2" y="96.1">USB_D+</text>
<text x="157.5" y="98.7">IO21</text>
<text x="157.5" y="101.2">IO35</text>
<text x="233" y="97.4">R14</text>
<text x="290.1" y="96.1">GND</text>
<text x="297.7" y="96.1">GND</text>
<text x="28.5" y="107.5">R13</text>
<text x="137.7" y="103.7">IO6</text>
<text x="137.7" y="106.3">IO7</text>
<text x="157.5" y="103.7">IO36</text>
<text x="157.5" y="106.3">IO37</text>
<text x="233.7" y="105">1k</text>
<text x="47.5" y="112.6">SW2</text>
<text x="137.7" y="108.8">IO8</text>
<text x="137.7" y="111.4">IO9</text>
<text x="137.7" y="113.9">IO10</text>
<text x="157.5" y="108.8">IO38</text>
<text x="157.5" y="111.4">IO39</text>
<text x="157.5" y="113.9">IO40</text>
<text x="233.6" y="113.9">D9</text>
<text x="28.7" y="115.2">10k</text>
<text x="137.7" y="116.4">IO11</text>
<text x="137.7" y="119">IO12</text>
<text x="157.5" y="116.4">IO41</text>
<text x="157.5" y="119">IO42</text>
<text x="137.7" y="121.5">IO13</text>
<text x="137.7" y="124.1">IO14</text>
<text x="157.5" y="121.5">IO45</text>
<text x="157.5" y="124.1">IO46</text>
<text x="47" y="127.9">BOOT</text>
<text x="137.7" y="126.6">IO15</text>
<text x="137.7" y="129.1">IO16</text>
<text x="150.7" y="130.3" transform="rotate(-90 150.7 130.3)">GND</text>
<text x="157.5" y="126.6">IO47</text>
<text x="157.5" y="129.1">IO48</text>
<text x="232.8" y="126.6">blue</text>
<text x="232.9" y="131.7">GND</text>
<text x="135.8" y="138">ESP32-S3-WROOM-1-N8R2</text>
<text x="147.8" y="141.8">GND</text>
<text x="288.2" y="141.8">H1</text>
<text x="318.7" y="141.8">H2</text>
<text x="288.1" y="149.5">M3</text>
<text x="318.6" y="149.5">M3</text>
</g>
<g font-size="1.8" fill="#0f0f0f">
<text x="340.5" y="27.6">USB_CC1</text>
<text x="340.5" y="39">USB_CC2</text>
<text x="222.7" y="49.2">ESP_RXD0</text>
<text x="16.9" y="74.6">ESP_EN</text>
<text x="354.4" y="74.6">USB_DP</text>
<text x="377.2" y="77.1">USB_DN</text>
<text x="167.6" y="82.2">ESP_TXD0</text>
<text x="241.3" y="100">LED_STATUS</text>
<text x="116.1" y="120.3">LED_STATUS_DRV</text>
<text x="49.2" y="134.9" transform="rotate(-90 49.2 134.9)">ESP_IO0</text>
</g>
<g font-size="1.8" fill="#a90000">
<text x="311.2" y="49.3">A4</text>
<text x="311.1" y="56.9">B5</text>
<text x="311.2" y="54.4">A5</text>
<text x="311.1" y="64.5">B7</text>
<text x="311.2" y="62">A7</text>
<text x="311.1" y="69.6">B6</text>
<text x="311.2" y="67.1">A6</text>
<text x="369.3" y="71.8" transform="rotate(-90 369.3 71.8)">5</text>
<text x="311.2" y="77.2">A8</text>
<text x="365.1" y="74.7">1</text>
<text x="365.1" y="77.2">3</text>
<text x="372.7" y="74.7">6</text>
<text x="372.7" y="77.2">4</text>
<text x="135.2" y="82.3">3</text>
<text x="149.6" y="79.4" transform="rotate(-90 149.6 79.4)">2</text>
<text x="162.5" y="82.3">37</text>
<text x="311.1" y="79.8">B8</text>
<text x="369.3" y="82" transform="rotate(-90 369.3 82)">2</text>
<text x="134.6" y="87.4">27</text>
<text x="134.6" y="89.9">39</text>
<text x="162.5" y="84.8">36</text>
<text x="162.5" y="87.4">10</text>
<text x="162.5" y="89.9">11</text>
<text x="291.8" y="86.4" transform="rotate(-90 291.8 86.4)">S1</text>
<text x="299.5" y="86.3" transform="rotate(-90 299.5 86.3)">A1</text>
<text x="134.6" y="92.5">38</text>
<text x="134.6" y="95">15</text>
<text x="162.5" y="92.5">13</text>
<text x="162.5" y="95">14</text>
<text x="135.2" y="97.5">4</text>
<text x="135.2" y="100.1">5</text>
<text x="162.5" y="97.5">23</text>
<text x="162.5" y="100.1">28</text>
<text x="134.6" y="107.7">12</text>
<text x="135.2" y="102.6">6</text>
<text x="135.2" y="105.2">7</text>
<text x="162.5" y="102.6">29</text>
<text x="162.5" y="105.2">30</text>
<text x="162.5" y="107.7">31</text>
<text x="134.6" y="110.2">17</text>
<text x="134.6" y="112.8">18</text>
<text x="162.5" y="110.2">32</text>
<text x="162.5" y="112.8">33</text>
<text x="134.6" y="115.3">19</text>
<text x="134.6" y="117.9">20</text>
<text x="162.5" y="115.3">34</text>
<text x="162.5" y="117.9">35</text>
<text x="134.6" y="120.4">21</text>
<text x="134.6" y="122.9">22</text>
<text x="135.2" y="125.5">8</text>
<text x="162.5" y="120.4">26</text>
<text x="162.5" y="122.9">16</text>
<text x="162.5" y="125.5">24</text>
<text x="135.2" y="128">9</text>
<text x="162.5" y="128">25</text>
<text x="149.6" y="132.8" transform="rotate(-90 149.6 132.8)">1</text>
</g>
<g font-size="1.8" fill="#0000c2">
<text x="275.6" y="101.8">CC 5k1</text>
<text x="283.9" y="101.8">each</text>
<text x="289.6" y="101.8">to</text>
<text x="292.6" y="101.8">GND: sink,</text>
<text x="303.8" y="101.8">USB-C</text>
<text x="311.7" y="101.8">supplies</text>
<text x="320.7" y="101.8">provide</text>
<text x="328.8" y="101.8">5</text>
<text x="331.1" y="101.8">V.</text>
<text x="275.6" y="103.9">Do</text>
<text x="275.6" y="105.9">and</text>
<text x="279.2" y="103.9">not</text>
<text x="280.2" y="105.9">operator</text>
<text x="283.4" y="103.9">connect</text>
<text x="289.4" y="105.9">have</text>
<text x="292" y="103.9">to</text>
<text x="294.9" y="105.9">different</text>
<text x="295" y="103.9">a</text>
<text x="297.3" y="103.9">PC</text>
<text x="301.1" y="103.9">and</text>
<text x="304.1" y="105.9">earthing</text>
<text x="305.7" y="103.9">the</text>
<text x="309.8" y="103.9">bus</text>
<text x="313.1" y="105.9">(ground</text>
<text x="314.3" y="103.9">at</text>
<text x="317.4" y="103.9">the</text>
<text x="321.5" y="103.9">same</text>
<text x="321.6" y="105.9">loop).</text>
<text x="327.6" y="103.9">time</text>
<text x="332.9" y="103.9">if</text>
<text x="15.2" y="176.7">EN:</text>
<text x="15.2" y="178.8">Hold</text>
<text x="19.5" y="176.7">RC 10k/1u</text>
<text x="20.7" y="178.8">BOOT while</text>
<text x="31.5" y="176.7">delays</text>
<text x="32.8" y="178.8">plugging</text>
<text x="38.7" y="176.7">start-up</text>
<text x="42.1" y="178.8">in</text>
<text x="47.5" y="178.8">pressing</text>
<text x="48.2" y="176.7">until</text>
<text x="53.7" y="176.7">3.3</text>
<text x="56.7" y="178.8">RESET -&gt;</text>
<text x="57.8" y="176.7">V is</text>
<text x="62.9" y="176.7">stable.</text>
<text x="67.9" y="178.8">download</text>
<text x="78" y="178.8">mode</text>
<text x="84.2" y="178.8">(normally</text>
<text x="94.5" y="178.8">not</text>
<text x="98.7" y="178.8">needed,</text>
<text x="15.2" y="180.8">USB-Serial/JTAG</text>
<text x="15.2" y="182.9">GPIO17</text>
<text x="15.2" y="184.9">Antenna:</text>
<text x="24.5" y="184.9">module</text>
<text x="27.6" y="182.9">RS-485</text>
<text x="32.6" y="184.9">at</text>
<text x="32.9" y="180.8">flashes</text>
<text x="35.6" y="184.9">the</text>
<text x="36.5" y="182.9">D (TX),</text>
<text x="39.8" y="184.9">board</text>
<text x="40.9" y="180.8">directly).</text>
<text x="44.6" y="182.9">GPIO18</text>
<text x="46.3" y="184.9">edge,</text>
<text x="50.6" y="180.8">Status</text>
<text x="52.6" y="184.9">no</text>
<text x="56" y="184.9">copper</text>
<text x="56.9" y="182.9">RS-485</text>
<text x="57.8" y="180.8">LED on</text>
<text x="63.6" y="184.9">under</text>
<text x="65.8" y="182.9">R (RX):</text>
<text x="65.9" y="180.8">GPIO13</text>
<text x="70.1" y="184.9">the</text>
<text x="74.2" y="182.9">firmware</text>
<text x="74.2" y="184.9">antenna</text>
<text x="76.7" y="180.8">LED1</text>
<text x="82.5" y="180.8">of</text>
<text x="83" y="184.9">(keepout).</text>
<text x="83.5" y="182.9">default</text>
<text x="85.5" y="180.8">the</text>
<text x="89.7" y="180.8">firmware.</text>
<text x="91.3" y="182.9">for</text>
<text x="95.2" y="182.9">ESP32-S3.</text>
</g>
</svg>
